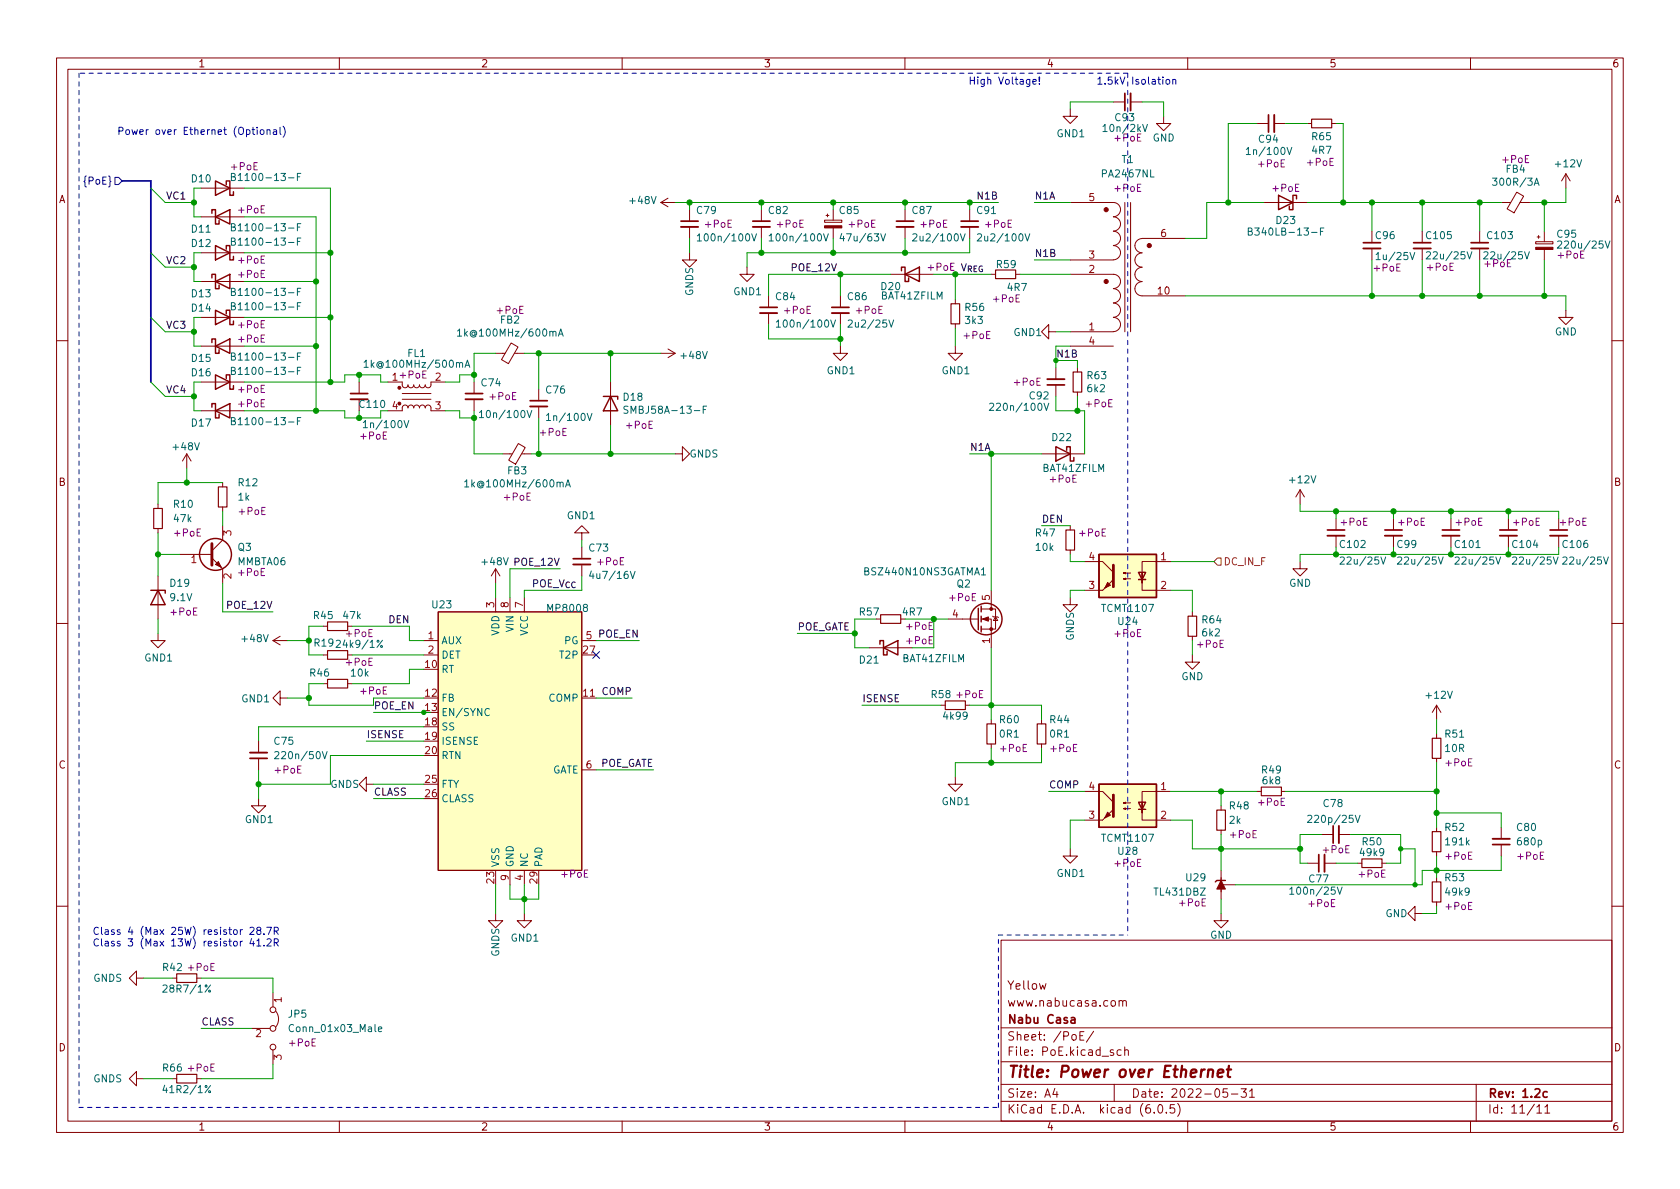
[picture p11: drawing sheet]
<svg xmlns="http://www.w3.org/2000/svg" width="297mm" height="210mm" viewBox="0 0 297 210" stroke-linecap="round" stroke-linejoin="round" font-family="sans-serif">
<g fill="none" stroke="#840000" stroke-width=".18">
<path d="M10 10.2h277v190.1h-277zM12 12.2h273v186.1h-273zM60 10.2v2M110 10.2v2M160 10.2v2M189.2 19.3v1.3h1.3l-1.3 1.2-1.2-1.2h1.2M196.8 18h2.1M199.9 18h2M210 10.2v2M260 10.2v2M35.6 33.3h7.6M35.6 38.3h7.6"/>
<path d="M116.8 35.8h2.6M116.8 35.8l1.3 .8M118.1 35l-1.3 .8M121.9 37.1v2M134.6 37.1v2M145.8 38.9h3v.4h-3zM146 38.1h.6M146.3 37.8v.5M147.3 37.1v1.8M160 37.1v2M171.4 37.1v2M189.2 35.8h7.6a1.26 1.26 0 0 1 1.3 1.3 1.26 1.26 0 0 1-1.3 1.2"/>
<path d="M196.8 38.3a1.26 1.26 0 0 1 1.3 1.3 1.26 1.26 0 0 1-1.3 1.3M198.9 35.8v22.9M199.9 35.8v22.9M205.7 20.6v1.2h1.3l-1.3 1.3-1.2-1.3h1.2M222.2 21.8h2.1M223.5 35.8h7.6M225.3 21.8h2M231.1 21.8h.8M235.5 21.8h.7M265.4 35.8h1.7M268.2 34l1.2 .7-1.7 2.9-1.2-.7zM268.8 35.8h1.7"/>
<path d="M276.9 30.7l-.8 1.3M276.9 30.7v2.6M276.9 30.7l.7 1.3M35.6 56.1h7.6M35.6 44.7h7.6M35.6 49.8h7.6M121.9 44.7v1.3h1.3l-1.3 1.2-1.3-1.2h1.3M121.9 40.1v2.1M132.1 47.2v1.3h1.2l-1.2 1.3-1.3-1.3h1.3M134.6 40.1v2.1M135.9 52.3v2.1M135.9 55.4v2"/>
<path d="M147.3 40.3v1.9M148.6 52.3v2.1M148.6 55.4v2M157.5 48.5h7.6M160 40.1v2.1M168.9 53v.7M168.9 57.3v.7M171.4 40.1v2.1M175.3 48.5h.7M179.6 48.5h.7M185.4 58.7v-1.3l-1.3 1.3 1.3 1.2v-1.2h1.3M189.2 48.5h7.6a1.26 1.26 0 0 1 1.3 1.3 1.26 1.26 0 0 1-1.3 1.2"/>
<path d="M189.2 46h7.6M196.8 56.1a1.26 1.26 0 0 1 1.3 1.3 1.26 1.26 0 0 1-1.3 1.2l-7.6 .1M196.8 51a1.27 1.27 0 0 1 1.3 1.3 1.27 1.27 0 0 1-1.3 1.3 1.26 1.26 0 0 1 1.3 1.2 1.26 1.26 0 0 1-1.3 1.3M196.8 40.9a1.27 1.27 0 0 1 1.3 1.3 1.27 1.27 0 0 1-1.3 1.2 1.26 1.26 0 0 1 1.3 1.3 1.26 1.26 0 0 1-1.3 1.2M201.9 49.8a1.26 1.26 0 0 0-1.2 1.3 1.26 1.26 0 0 0 1.2 1.2h7.6M201.9 44.7a1.27 1.27 0 0 0-1.2 1.3 1.27 1.27 0 0 0 1.2 1.3 1.26 1.26 0 0 0-1.2 1.2 1.26 1.26 0 0 0 1.2 1.3M209.5 42.2h-7.6a1.26 1.26 0 0 0-1.2 1.2 1.26 1.26 0 0 0 1.2 1.3M242.6 40.9v2M242.6 43.9v2.1M251.5 40.9v2M251.5 43.9v2.1M261.6 40.9v2"/>
<path d="M261.6 43.9v2.1M271.5 42.7h3.1v.4h-3.1zM271.8 41.9h.5M272 41.7v.5M273 40.9v1.8M273 44.1v1.9M276.9 54.9v1.2h1.2l-1.2 1.3-1.3-1.3h1.3M10 60.2h2M35.6 67.6h7.6M35.6 72.6h7.6M35.6 61.2h7.6M63.5 67.6v2"/>
<path d="M68.6 67.6h2.5l.1 .7 .4 .3 .4-.2 .1-.3 .2 .3 .3 .2 .4-.1 .2-.4 .1 .3 .3 .2 .4-.1 .2-.4 .1 .3 .2 .2 .5-.1 .2-.4 .2 .4 .4 .1 .4-.4v-.6h2.5M68.6 72.6h2.5l.1-.7 .4-.3 .4 .2 .1 .3 .2-.3 .3-.2 .4 .1 .2 .4 .2-.4 .4-.1 .2 .2 .2 .3 .1-.4 .5-.1 .3 .2 .1 .3 .2-.4 .4-.1 .4 .3v.7h2.5M71.1 69.6h5.1M71.1 70.6h5.1M83.8 67.6v2M83.8 70.6v2M87.6 62.5h1.7M90.4 60.6l1.2 .8-1.7 2.9-1.2-.7zM91 62.5h1.7M91.6 78.4l1.3 .7-1.7 3-1.3-.7zM95.2 68.8v2.1M95.2 71.9v2"/>
<path d="M107.9 67.6v7.6M116.8 62.5h2.6M118.1 61.7l1.3 .8M119.4 62.5l-1.3 .7M148.6 61.2v1.3h1.3l-1.3 1.2-1.3-1.2h1.3M168.9 61.2v1.3h1.3l-1.3 1.2-1.3-1.2h1.3M186.7 65v2.1M186.7 68.1v2M189.2 61.2h7.6M190.5 65v.8M190.5 69.3v.8M285 60.2h2"/>
<path d="M27.9 89.1v.8M27.9 93.5v.7M31.7 98h5.8M33 80.3l-.7 1.2M33 80.3v2.5M33 80.3l.8 1.2M37.5 98.7l1.9 1.9v2.5M39.4 85.3v.8M39.4 89.7v.7M39.4 93v2.5l-1.9 1.9M88.9 80.3h1.7M92.2 80.3h1.8"/>
<path d="M102.9 94.2h1.2l-1.2-1.2-1.3 1.2h1.3v1.3M102.9 96.8v2M102.9 99.8v2M119.4 80.3h1.2v-1.3l1.3 1.3-1.3 1.2v-1.2M184.1 80.3h7.7M189.2 93v.7M189.2 97.3v.7M191.8 99.3h3.1l1.9 1.9M207 99.3h-5.1v3.8v-1.9M229.9 99.3v1.3h1.2l-1.2 1.2-1.3-1.2h1.3M229.9 86.6l-.8 1.3M229.9 86.6v2.5"/>
<path d="M229.9 86.6l.7 1.3M236.2 91.7v2M236.2 94.7v2.1M246.4 91.7v2M246.4 94.7v2.1M256.5 91.7v2M256.5 94.7v2.1M266.7 91.7v2M266.7 94.7v2.1M275.6 91.7v2M275.6 94.7v2.1M10 110.2h2"/>
<path d="M27.9 112v1.3h1.3l-1.3 1.2-1.2-1.2h1.2M27.9 101.8v7.7M48.3 113.3l1.2 .7M48.3 113.3h2.5M49.5 112.5l-1.2 .8M57.1 115.8h.8M57.1 110.7h.8M61.5 115.8h.7M61.5 110.7h.7M74.9 113.3h2.6M74.9 115.8h2.6M77.5 108.2h25.4v45.7h-25.4z"/>
<path d="M87.6 100.6v2.5M87.6 105.7v2.5M87.6 100.6l-.7 1.2M87.6 100.6l.8 1.2M90.2 105.7v2.5M92.7 105.7v2.5M102.9 113.3h2.5M153.7 114.5h7.6M159.3 109.5h.7M167.6 109.5h5.4M173.5 109.5h1.8v5M173.5 107.7h2.5v3.5h-2.5"/>
<path d="M175.3 104.4v3.3M175.5 109l.1 .1h.8l.1 .1M176 109.1l.4 .6h-.8zM189.2 105.7v1.2h1.3l-1.3 1.3-1.2-1.3h1.2M191.8 104.4h3.1M198.6 102.4l.4-.2v.3l-.4-.1h1.3M198.6 101.3l.4-.1v.3l-.4-.2h1.3M201.9 102.5v1.9h5.1M210.8 115.8v1.3h1.3l-1.3 1.3-1.3-1.3h1.3M210.8 108.2v.8M210.8 112.5v.8M285 110.2h2"/>
<path d="M45.7 131.1v2M45.7 134.1v2M49.5 123.4v-1.2l-1.2 1.2 1.2 1.3v-1.3h1.3M57.1 120.9h.8M61.5 120.9h.7M64.8 138.7v-1.3l-1.3 1.3 1.3 1.2v-1.2h1.2M102.9 123.4h2.5M102.9 136.1h2.5M166.4 124.7h.7M168.9 137.4v1.3h1.3l-1.3 1.2-1.3-1.2h1.3M170.7 124.7h.7M175.3 127.2v.8"/>
<path d="M175.3 131.6v.7M184.1 127.2v.8M184.1 131.6v.7M191.8 139.9h3.1l1.9 2M207 139.9h-5.1v3.9v-1.9M222.2 139.9h.8M226.6 139.9h.7M254 124.7v2.5M254 129.8v.8M254 134.1v.8M254 124.7l-.8 1.3M254 124.7l.8 1.3"/>
<path d="M45.7 141.2v1.3h1.3l-1.3 1.3-1.3-1.3h1.3M90.2 153.9v2.6M92.7 153.9v2.6M189.2 150.1v1.3h1.3l-1.3 1.2-1.2-1.2h1.2M191.8 145h3.1M198.6 143l.4-.1v.2l-.4-.1h1.3M198.6 142l.4-.1v.2l-.4-.1h1.3M201.9 143.1v1.9h5.1M215.9 155.2v2.5M215.9 142.5v.8M215.9 146.8v.8M215.9 153.9v5.1"/>
<path d="M215.9 156.5h2.5M231.1 152.6h2.1M233.7 147.6h2M234.2 152.6h2M236.7 147.6h2.1M240 152.6h.8M244.3 152.6h.8M254 146.3v.8M254 150.6v.8M254 155.2v.8M254 159.5v.8M265.4 146.3v2"/>
<path d="M265.4 149.3v2.1M10 160.2h2M24.1 173v-1.3l-1.2 1.3 1.2 1.2v-1.2h1.3M30.5 173h.7M34.8 173h.8M48.3 175.5v2.5M48.8 178.8a2.26 2.26 0 0 1 0 2.8M87.6 161.5v1.3h1.3l-1.3 1.3-1.2-1.3h1.2M92.7 161.5v1.3h1.3l-1.3 1.3-1.3-1.3h1.3M177 166.3h108v32h-108zM183.8 173.9l.3 1 .3-.7 .2 .7 .3-1M197.9 177.1l.2-.2 .3 .1 .1 .9"/>
<path d="M197.9 176.9v1M198.5 177.1l.2-.2 .4 .1v.9M215.9 161.5v1.3h1.3l-1.3 1.3-1.3-1.3h1.3M250.2 161.5v-1.2l-1.3 1.2 1.3 1.3v-1.3h1.3M285 160.2h2M24.1 190.7v-1.2l-1.2 1.2 1.2 1.3v-1.3h1.3M30.5 190.7h.7M34.8 190.7h.8M44.4 181.9h3.4M48.3 185.7v2.5M60 198.3v2M110 198.3v2"/>
<path d="M160 198.3v2M177 194.8h108M177 191.8h108M177 187.8h108M177 181.8h108M186.5 192.5l-.4 1h1M186.9 193v1M190.9 183.1h.5M191.6 182.4h-.7v1.5h.7M193.4 182.4l-1.3 1.9M197 191.8v3M198.2 185.7l-.4-.1-.3 .3v.4l.1 .3h.6"/>
<path d="M198.9 185.8l.2-.2 .3 .1 .1 .9M198.9 185.1v1.5M204.1 196.7v.1M204.9 195.4l.2-.1a.81 .81 0 0 1 .6 .7 .81 .81 0 0 1-.3 .8h-.2a.81 .81 0 0 1-.6-.6 .81 .81 0 0 1 .3-.8zM206.2 196.7v.1M207.6 195.3h-.7v.7l.2-.1 .5 .1 .1 .2-.1 .5-.2 .1-.5-.1M208.2 195.1a1.72 1.72 0 0 1 0 2.3M210 198.3v2M217 192.5h-.7l-.1 .7 .2-.1 .5 .1 .2 .2-.1 .5-.2 .1-.6-.1M217.7 193.5h1.2M219.4 192.5h1l-.5 .6 .4 .1v.7l-.2 .1h-.5l-.2-.1M220.9 193l.5-.5v1.5"/>
<path d="M220.9 194h.9M260 198.3v2M261 191.8v6.5M271.7 195.8l.5-.5v1.5M271.7 196.8h.9M273.1 195.8l.5-.5v1.5M273.1 196.8h.9"/>
<circle cx="48.3" cy="178.6" r=".51"/>
<circle cx="48.3" cy="185.2" r=".51"/>
<circle cx="48.3" cy="181.9" r=".51"/>
</g>
<g fill="none" stroke="#840000" stroke-width=".3">
<path d="M198.9 16.5v3.1M120.4 39.1h3M133.1 39.1h3M158.5 39.1h3M169.9 39.1h3.1M224.3 20.3v3.1M134.4 54.4h3M147.1 54.4h3M241 42.9h3.1M249.9 42.9h3.1M260.1 42.9h3M62 69.6h3"/>
<path d="M82.3 69.6h3M93.7 70.9h3.1M185.2 68.1h3M101.3 98.8h3.1M234.7 93.7h3M244.9 93.7h3M255 93.7h3.1M265.2 93.7h3M274.1 93.7h3M44.2 134.1h3M233.2 151.1v3.1M235.7 146v3.1"/>
<path d="M263.9 149.3h3.1M189.4 180h.6l.1 .9M190.1 180.3l-.5 .1a.29 .29 0 0 0-.3 .2 .29 .29 0 0 0 .3 .3h.5M273.6 193.1l-.5-.1-.3 .3v.4l.2 .3h.6"/>
</g>
<path d="M213.7 189.3a.49 .49 0 0 1 .8 .1l-.1 1.1M215.3 189.8l1-.2-.1-.4-.1-.1-.6 .1-.2 1 .2 .3 .6-.1M216.9 189.1h.8M217.3 188.5l-.2 1.7v.2l.4 .1" fill="none" stroke="#840000" stroke-width=".4"/>
<g fill="none" stroke="#840000" stroke-width=".2">
<path d="M231.9 21.1h3.6v1.5h-3.6zM168.1 53.7h1.6v3.6h-1.6zM176 47.7h3.6v1.6h-3.6zM189.7 65.8h1.6v3.5h-1.6zM27.2 89.9h1.5v3.6h-1.5zM38.6 86.1h1.5v3.6h-1.5zM188.5 93.7h1.5v3.6h-1.5zM57.9 115.1h3.6v1.5h-3.6zM57.9 110h3.6v1.5h-3.6zM155.7 108.7h3.6v1.5h-3.6zM210.1 109h1.5v3.5h-1.5zM57.9 120.1h3.6v1.6h-3.6z"/>
<path d="M167.1 123.9h3.6v1.6h-3.6zM174.5 128h1.5v3.6h-1.5zM183.4 128h1.5v3.6h-1.5zM223 139.2h3.6v1.5h-3.6zM253.2 130.6h1.6v3.5h-1.6zM215.1 143.3h1.6v3.5h-1.6zM240.8 151.9h3.5v1.5h-3.5zM253.2 147.1h1.6v3.5h-1.6zM253.2 156h1.6v3.5h-1.6zM31.2 172.2h3.6v1.5h-3.6zM31.2 190h3.6v1.5h-3.6z"/>
</g>
<g fill="none" stroke="#006464" stroke-width=".18">
<path d="M40.9 31.3l.6-.1 .1-.2-.1-.2-.6-.1v1.2h.5l.2-.1v-.3l-.3-.2M52.6 31.3h.4M53.2 30.7h-.6v1.2M53.2 39.6h-.6v1.2M195 22.4l.4-.4v1.3M195 23.3h.7M202 22l.5 1.3 .4-1.3M220.4 26.4l.3-.3v1.2M220.4 27.3h.7M227.6 26.1l.4 1.2 .4-1.2M263.9 31.5h.8l-.4 .5 .3 .1v.5l-.2 .2-.5-.2M271.3 32.8l.4-1.3 .4 1.3"/>
<path d="M271.4 32.4h.6M40.9 54.1h.6l.1-.2-.1-.3-.6-.1v1.3h.5l.2-.1v-.3l-.3-.3M40.9 42.7l.6-.1 .1-.1-.1-.3-.6-.1v1.3h.5l.2-.2v-.3l-.3-.2M40.9 40.2l.6-.1 .1-.2-.1-.2-.6-.1v1.2h.5l.2-.1v-.3l-.3-.2M40.9 51.6l.6-.1 .1-.2-.1-.2-.6-.1v1.3h.5l.2-.2v-.3l-.3-.2M52.6 54.1h.4M52.6 42.7h.4M52.6 40.2h.4M52.6 51.6h.4M53.2 53.5h-.6v1.3M53.2 42.1h-.6v1.3M53.2 51h-.6v1.3"/>
<path d="M80.9 58.5l.3-.3v1.2M80.9 59.4h.7M98.7 59.4l.5-1.2 .4 1.2M98.8 59.1h.7M123.3 41.7l.4-.4v1.3M123.3 42.6h.7M132.9 41.3l.4 1.3 .5-1.3M136 41.7l.4-.4v1.3M136 42.6h.7M137.3 56.9l.3-.3v1.3M137.3 57.9h.7M145.6 41.3l.4 1.3 .5-1.3"/>
<path d="M146.9 56.6l.4 1.3 .4-1.3M148.8 41.3l-.3 .9h.8M150 56.7l.4-.1 .3 .3-.8 1h.8M155.7 41.3l.5 1.3 .4-1.3M157.2 56.6l.4 1.3 .4-1.3M161.4 41.5l.5-.2 .2 .4-.8 .9h.8M169.8 41.3l.4 1.3 .4-1.3M172.8 41.5l.5-.2 .3 .4-.8 .9h.8M181.2 41.3l.5 1.3 .4-1.3M220.7 40.9h.6l.1-.2-.1-.3-.6-.1v1.3h.5l.2-.1v-.3l-.3-.3M233.5 40.9h.4M234.1 40.3h-.6v1.3"/>
<path d="M243.3 45l.4-.4v1.3M243.3 45.9h.7M249.3 44.6l.4 1.3 .4-1.3M252.2 44.6l.5-.1 .2 .4-.8 .9h.8M259.4 44.5l.4 1.3 .4-1.3M262.4 44.6l.4-.1 .3 .4-.8 .9h.8M269.6 44.5l.4 1.3 .4-1.3M275.4 42.7l.5-.1 .2 .4-.8 .9h.8M283.8 42.6l.4 1.3 .5-1.3M40.9 65.6l.6-.1 .1-.2-.1-.2-.6-.1v1.2h.5l.2-.1v-.3l-.3-.2M40.9 74.4h.6l.1-.2-.1-.2-.6-.2v1.3h.5l.2-.1v-.3l-.3-.3M40.9 63h.6l.1-.2-.1-.3-.6-.1v1.3h.5l.2-.1v-.3l-.3-.3"/>
<path d="M52.6 65.6h.4M52.6 74.4h.4M52.6 63h.4M53.2 65h-.6v1.2M53.2 73.8h-.6v1.3M53.2 62.4h-.6v1.3M64.2 74.7l.4-.3v1.2M64.2 75.6h.8M64.4 64.1l.3-.4v1.3M64.4 65h.7M71.4 74.4l.5 1.2 .4-1.2M82.2 65l.4-1.3 .5 1.3"/>
<path d="M82.3 64.6h.6M84.8 72.9l.3-.3v1.2M84.8 73.8h.7M93.2 72.6l.4 1.2 .4-1.2M96.6 73.5l.4-.4v1.3M96.6 74.4h.8M103.8 73.1l.4 1.3 .5-1.3M111 71.9l-.5-.1-.2 .3 .1 .3 .6 .2v.4l-.2 .1-.5-.1M124.3 72.4h.5M124.9 71.8h-.6v1.3M175 71.4l.5-.1 .2 .4-.8 .9h.8M184.6 71.3l.4 1.3 .4-1.3"/>
<path d="M82.2 85.2l.3-.4v1.3M82.2 86.1h.7M100 86.1l.4-1.3 .4 1.3M100.1 85.7h.6M237 98.6l.4-.1 .3 .4-.8 .9h.8M244.2 98.5l.4 1.3 .4-1.3M247.1 98.6l.5-.1 .2 .4-.7 .9h.7M254.3 98.5l.4 1.3 .5-1.3M257.3 98.6l.5-.1 .2 .4-.8 .9h.8M264.5 98.5l.4 1.3 .4-1.3M267.4 98.6l.5-.1 .3 .4-.8 .9h.8M274.6 98.5l.5 1.3 .4-1.3"/>
<path d="M276.3 98.6l.5-.1 .3 .4-.8 .9h.8M283.5 98.5l.4 1.3 .5-1.3M59.5 113.3l.4-.1 .3 .4-.8 .9h.8M67.6 113.2l-.9 1.3M104.5 101l-.3 .9h.8M111.4 101l.5 1.3 .4-1.3M173.5 100.8l.4-.4v1.3M173.5 101.7h.8M48.6 133l.5-.1 .2 .4-.8 .9h.8M57 132.9l.4 1.3 .4-1.3M86.5 125.4a.6 .6 0 0 0-.8 .4 .6 .6 0 0 0 .6 .8l.2-.2M228 157.2l.4-.3v1.2"/>
<path d="M228 158.1h.8M231.2 144.3l.5-.1 .2 .3-.7 .9h.7M236.4 156.9l.5 1.2 .4-1.2M239.6 144.2l.4 1.2 .5-1.2M28.8 174.3l.5-.1 .2 .3-.7 .9h.7M37.2 174.2l-.9 1.2M37.2 192l-.9 1.2M66.9 182l.6-.1-.1-.3h-.3l-.2 .2 .1 .6h.4"/>
<circle cx="67.4" cy="114.3" r=".18"/>
<circle cx="37" cy="175.3" r=".18"/>
<circle cx="37" cy="193" r=".18"/>
</g>
<g fill="none" stroke="#840000" stroke-width=".25">
<path d="M37.5 37.7v-.6h.6v2.5h.6v-.6M38.1 32l2.5 1.3-2.5 1.2zM38.1 38.3l2.5-1.2v2.5zM40 32.6v-.6h.6v2.5h.7v-.6M226.1 34.5l2.5 1.3-2.5 1.3zM229.2 35.2v-.7h-.6v2.6h-.6v-.7M37.5 49.1v-.6h.6v2.5h.6v-.6M38.1 54.9l2.5 1.2-2.5 1.3zM38.1 43.4l2.5 1.3-2.5 1.3zM38.1 49.8l2.5-1.3v2.5zM40 55.5v-.6h.6v2.5h.7v-.6M40 44.1v-.7h.6v2.6h.7v-.7"/>
<path d="M159.4 47.9v-.7h.6v2.6h.7v-.7M160 48.5l2.6-1.3v2.6zM37.5 72v-.6h.6v2.5h.6v-.6M37.5 60.6v-.7h.6v2.6h.6v-.7M38.1 66.3l2.5 1.3-2.5 1.2zM38.1 72.6l2.5-1.2v2.5zM38.1 61.2l2.5-1.3v2.6zM40 66.9v-.6h.6v2.5h.7v-.6M106.7 70.1h2.5v.5M107.9 70.1l1.3 2.5h-2.5zM186.7 79l2.5 1.3-2.5 1.2zM188.6 79.6v-.6h.6v2.5h.7v-.6"/>
<path d="M194.3 98h10.2v7.7h-10.2zM26.7 104.4h2.5v.5M27.9 104.4l1.3 2.5h-2.5zM155.6 113.9v-.6h.6v2.5h.6v-.6M156.2 114.5l2.5-1.2v2.5zM173 107.6v3.8M173.5 107.2v1M173.5 109v1M173.5 110.7v1.1M201.3 101.2h1.3l-.7 1.3zM201.3 102.5h1.3M194.3 138.7h10.2v7.6h-10.2z"/>
<path d="M201.3 141.9h1.3l-.7 1.2zM201.3 143.1h1.3M216.7 155.7h-1.6l-.2 .3"/>
<circle cx="38.1" cy="98" r="2.82"/>
<circle cx="174.4" cy="109.5" r="2.79"/>
</g>
<g fill="none" stroke="#840000" stroke-width=".33">
<path d="M199.9 16.5v3.1M225.3 20.3v3.1M120.4 40.1h3M133.1 40.1h3M134.4 55.4h3M147.1 55.4h3M158.5 40.1h3M169.9 40.1h3.1M241 43.9h3.1M249.9 43.9h3.1M260.1 43.9h3M62 70.6h3"/>
<path d="M82.3 70.6h3M93.7 71.9h3.1M185.2 67.1h3M101.3 99.8h3.1M234.7 94.7h3M244.9 94.7h3M255 94.7h3.1M265.2 94.7h3M274.1 94.7h3M44.2 133.1h3M234.2 151.1v3.1M236.7 146v3.1"/>
<path d="M263.9 148.3h3.1"/>
</g>
<g fill="#ffffc2" stroke="#ffffc2" stroke-width=".18">
<path d="M77.5 108.2h25.4v45.7h-25.4z"/>
<path d="M194.3 138.7h10.2v7.6h-10.2z"/>
<path d="M194.3 98h10.2v7.7h-10.2z"/>
</g>
<g fill="#840000" stroke="#840000" stroke-width=".18">
<path d="M271.5 43.7h3.1v.4h-3.1z"/>
<path d="M194.9 145l1.9-1.9z"/>
<path d="M195.8 143.6l.5 .5-1 .5z"/>
<path d="M173.7 109.5l1.1-.4v.7z"/>
<path d="M194.9 104.4l1.9-1.9z"/>
<path d="M195.8 103l.5 .5-1 .5z"/>
<path d="M215.9 155.7l.8 1.5h-1.6z"/>
<path d="M145.8 39.9h3v.4h-3z"/>
<path d="M38.1 99.8l.5-.5 .5 1z"/>
<circle cx="175.3" cy="111.2" r=".25"/>
<circle cx="175.3" cy="107.7" r=".25"/>
<circle cx="70.6" cy="68.6" r=".25"/>
<circle cx="195.6" cy="49.8" r=".37"/>
<circle cx="195.6" cy="37.1" r=".37"/>
<circle cx="203.2" cy="43.4" r=".37"/>
</g>
<path d="M37.5 96.1v3.8M196.8 99.9v3.9M196.8 140.6v3.8" fill="none" stroke="#840000" stroke-width=".51"/>
<path d="M215.3 98.7h.6v1.2h-.6l-.7-.6z" fill="none" stroke="#725600" stroke-width=".18"/>
<path d="M20.3 31.4h.7l.6 .6-.6 .6h-.7zM104.8 115.2l1.2 1.2M106 115.2l-1.2 1.2" fill="none" stroke="#000084" stroke-width=".18"/>
<g fill="none" stroke="#0000c2" stroke-width=".18">
<path d="M171.6 13.6v1.3M171.6 14.2h.7M183.8 14.8v.1M183.8 13.6v.8M194.1 14l.4-.4v1.3M194.1 14.9h.7M195.4 14.8v.1M21 23.2l.6-.1 .2-.2-.1-.3-.7-.1v1.3M22.4 23l.3-.1 .2 .3v.3l-.2 .3-.3-.1-.2-.2zM23.3 22.9l.3 .9 .2-.6 .3 .6 .2-.9M49.5 22.5v1.1l.2 .2M50.1 22.3a1.46 1.46 0 0 1 0 2"/>
<path d="M17.4 164.1a.6 .6 0 0 0-.8 .4 .6 .6 0 0 0 .6 .7l.2-.1M17.4 166.1a.6 .6 0 0 0-.8 .5 .6 .6 0 0 0 .6 .7l.2-.1M17.9 164v1.1l.2 .1M17.9 166v1.1l.2 .2M18.6 164.5h.5l.1 .7M18.6 166.5h.5l.1 .8M19.2 164.7l-.5 .1-.1 .1 .1 .3h.5M19.2 166.7l-.5 .1-.1 .2 .1 .3 .5-.1M20.2 164.5l-.3-.1-.2 .2 .1 .2 .4 .1v.3h-.5M20.2 166.5l-.3-.1-.2 .2 .1 .2 .4 .1v.3h-.5M21.2 164.5l-.3-.1-.2 .2 .1 .2 .4 .1v.3h-.5M21.2 166.5l-.3-.1-.2 .2 .1 .2 .4 .1v.3h-.5"/>
<path d="M48.5 164.6h.6l.1-.2v-.3l-.7-.1v1.2M48.5 166.7l.6-.1 .1-.2v-.3l-.7-.1v1.3M48.8 164.6l.4 .6M48.8 166.7l.4 .6"/>
</g>
<path d="M14 12.9v182.9M199.4 12.9h-185.4M199.4 12.9v152.4M176.5 165.3h22.9M14 195.8h162.5M176.5 195.8v-30.5" fill="none" stroke="#0000c2" stroke-width=".18" stroke-dasharray=".8 .8"/>
<path d="M21.6 32h5.1v35.6" fill="none" stroke="#000084" stroke-width=".3"/>
<g fill="none" stroke="#009600" stroke-width=".18">
<path d="M196.8 18h-7.6v1.3M201.9 18h3.8v2.6M26.7 33.3l2.5 2.5h5.1M35.6 33.3h-1.3v5h1.3M43.2 33.3h15.2v34.3M43.2 38.3h12.7v34.3M119.4 35.8h57.1M121.9 35.8v1.3M134.6 35.8v1.3M147.3 35.8v1.3M160 35.8v1.3M171.4 35.8v1.3"/>
<path d="M182.9 35.8h6.3M222.2 21.8h-5v14M223.5 35.8h-10.1v6.4h-3.9M227.3 21.8h3.8M231.1 35.8h34.3M236.2 21.8h1.3v14M242.6 35.8v5.1M251.5 35.8v5.1M261.6 35.8v5.1M273 35.8v5.1M276.9 33.3v2.5h-6.4M26.7 56.1l2.5 2.6h5.1"/>
<path d="M26.7 44.7l2.5 2.5h5.1M35.6 44.7h-1.3v5.1h1.3M35.6 56.1h-1.3v5.1h1.3M43.2 44.7h15.2M43.2 56.1h15.2M43.2 49.8h12.7M121.9 42.2v2.5M134.6 42.2v2.5M135.9 57.4v2.5h12.7M147.3 42.2v2.5M148.6 48.5v3.8M148.6 57.4v3.8"/>
<path d="M157.5 48.5h-21.6v3.8M160 42.2v2.5M165.1 48.5h10.2M168.9 48.5v4.5M168.9 58v3.2M171.4 42.2v2.5h-39.3v2.5M180.3 48.5h8.9M182.9 46h6.3M186.7 58.7h2.5M209.5 52.3h67.4v2.6M242.6 46v6.3M251.5 46v6.3"/>
<path d="M261.6 46v6.3M273 46v6.3M26.7 67.6l2.5 2.5h5.1M35.6 67.6h-1.3v5h1.3M43.2 72.6h17.8v1.3h6.3v-1.3h1.3M43.2 67.6h17.8v-1.3h6.3v1.3h1.3M43.2 61.2h12.7M63.5 66.3v1.3M63.5 72.6v1.3M78.7 72.6h2.6v1.3h2.5M83.8 72.6v7.7h5.1M83.8 66.3h-2.5v1.3h-2.6"/>
<path d="M87.6 62.5h-3.8v5.1M92.7 62.5h24.1M95.2 62.5v6.3M95.2 73.9v6.4M107.9 62.5v5.1M107.9 75.2v5.1M186.7 70.1v2.5h5.1v7.7M186.7 63.7h3.8v1.3M189.2 61.2h-2.5v3.8M190.5 70.1v2.5M27.9 94.2v7.6M27.9 98h3.8"/>
<path d="M33 82.8v2.5M39.4 90.4v2.6M39.4 85.3h-11.5v3.8M94 80.3h25.4M102.9 95.5v1.3M171.4 80.3h12.7M175.3 80.3v24.1M184.1 93h5.1M189.2 98v1.3h2.6M207 99.3h7.6M229.9 89.1v1.3h45.7v1.3M236.2 90.4v1.3"/>
<path d="M236.2 96.8v1.2M246.4 90.4v1.3M246.4 96.8v1.2M256.5 90.4v1.3M256.5 96.8v1.2M266.7 90.4v1.3M266.7 96.8v1.2M275.6 96.8v1.2h-45.7v1.3M27.9 109.5v2.5M39.4 103.1v5.1h8.9M50.8 113.3h3.8M57.1 110.7h-2.5v5.1h2.5"/>
<path d="M62.2 110.7h10.2v2.6h2.5M62.2 115.8h12.7M74.9 118.4h-2.5v2.5h-10.2M87.6 103.1v2.6M99.1 100.6h-8.9v5.1M102.9 101.8v2.6h-10.2v1.3M105.4 113.3h7.6M141 112h10.1M154.9 109.5h-3.8v5h2.6M160 109.5h7.6M165.1 109.5v5h-3.8M175.3 114.5v12.7"/>
<path d="M191.8 104.4h-2.6v1.3M207 104.4h3.8v3.8M210.8 113.3v2.5M45.7 136.1v5.1M50.8 123.4h3.8M57.1 120.9h-2.5v3.8h11.4v-1.3h8.9M64.8 131.1h10.1M66 126h8.9M66 138.7h8.9M74.9 133.6h-16.5v5.1h-12.7M74.9 128.5h-29.2v2.6M105.4 136.1h10.2"/>
<path d="M105.4 123.4h6.4M152.4 124.7h14M171.4 124.7h12.7v2.5M175.3 132.3v2.6M184.1 132.3v2.6h-15.2v2.5M185.4 139.9h6.4M207 139.9h15.2M215.9 139.9v2.6M227.3 139.9h26.7M254 127.2v2.6M254 134.9v11.4M66 141.2h8.9"/>
<path d="M87.6 156.5v5M90.2 156.5v2.5h5v-2.5M92.7 156.5v5M191.8 145h-2.6v5.1M207 145h3.8v5.1h19.1M215.9 147.6v6.3M215.9 159v2.5M233.7 147.6h-3.8v5h1.2M236.2 152.6h3.8M238.8 147.6h8.8v5h-2.5M247.6 150.1h2.6v6.4M254 143.8h11.4v2.5"/>
<path d="M254 151.4v3.8M265.4 151.4v2.5h-13.9v2.6h-33.1M25.4 173h5.1M35.6 173h12.7v2.5M254 160.3v1.2h-2.5M25.4 190.7h5.1M35.6 181.9h8.8M48.3 188.2v2.5h-12.7"/>
</g>
<g fill="#009600" stroke="#009600" stroke-width=".18">
<circle cx="175.3" cy="80.3" r=".46"/>
<circle cx="190.5" cy="72.6" r=".46"/>
<circle cx="168.9" cy="48.5" r=".46"/>
<circle cx="186.7" cy="63.7" r=".38"/>
<circle cx="171.4" cy="35.8" r=".46"/>
<circle cx="242.6" cy="52.3" r=".46"/>
<circle cx="242.6" cy="35.8" r=".46"/>
<circle cx="217.2" cy="35.8" r=".46"/>
<circle cx="237.5" cy="35.8" r=".46"/>
<circle cx="236.2" cy="98" r=".46"/>
<circle cx="261.6" cy="35.8" r=".46"/>
<circle cx="251.5" cy="52.3" r=".46"/>
<circle cx="261.6" cy="52.3" r=".46"/>
<circle cx="273" cy="52.3" r=".46"/>
<circle cx="251.5" cy="35.8" r=".46"/>
<circle cx="273" cy="35.8" r=".46"/>
<circle cx="95.2" cy="80.3" r=".46"/>
<circle cx="54.6" cy="113.3" r=".46"/>
<circle cx="54.6" cy="123.4" r=".46"/>
<circle cx="83.8" cy="73.9" r=".46"/>
<circle cx="63.5" cy="73.9" r=".46"/>
<circle cx="34.3" cy="35.8" r=".46"/>
<circle cx="34.3" cy="47.2" r=".46"/>
<circle cx="33" cy="85.3" r=".46"/>
<circle cx="27.9" cy="98" r=".46"/>
<circle cx="45.7" cy="138.7" r=".46"/>
<circle cx="74.9" cy="126" r=".38"/>
<circle cx="92.7" cy="159" r=".46"/>
<circle cx="246.4" cy="98" r=".46"/>
<circle cx="246.4" cy="90.4" r=".46"/>
<circle cx="236.2" cy="90.4" r=".46"/>
<circle cx="254" cy="143.8" r=".46"/>
<circle cx="247.7" cy="150.1" r=".38"/>
<circle cx="254" cy="139.9" r=".46"/>
<circle cx="229.9" cy="150.1" r=".46"/>
<circle cx="266.7" cy="98" r=".46"/>
<circle cx="256.5" cy="98" r=".46"/>
<circle cx="256.5" cy="90.4" r=".46"/>
<circle cx="266.7" cy="90.4" r=".46"/>
<circle cx="165.1" cy="109.5" r=".46"/>
<circle cx="175.3" cy="124.7" r=".46"/>
<circle cx="175.3" cy="134.9" r=".46"/>
<circle cx="250.2" cy="156.5" r=".38"/>
<circle cx="254" cy="153.9" r=".46"/>
<circle cx="215.9" cy="150.1" r=".46"/>
<circle cx="215.9" cy="139.9" r=".46"/>
<circle cx="134.6" cy="44.7" r=".46"/>
<circle cx="147.3" cy="35.8" r=".46"/>
<circle cx="160" cy="44.7" r=".46"/>
<circle cx="160" cy="35.8" r=".46"/>
<circle cx="134.6" cy="35.8" r=".46"/>
<circle cx="121.9" cy="35.8" r=".46"/>
<circle cx="148.6" cy="48.5" r=".46"/>
<circle cx="147.3" cy="44.7" r=".46"/>
<circle cx="55.9" cy="49.8" r=".46"/>
<circle cx="58.4" cy="44.7" r=".46"/>
<circle cx="83.8" cy="66.3" r=".46"/>
<circle cx="55.9" cy="61.2" r=".46"/>
<circle cx="58.4" cy="56.1" r=".46"/>
<circle cx="58.4" cy="67.6" r=".46"/>
<circle cx="34.3" cy="70.1" r=".46"/>
<circle cx="34.3" cy="58.7" r=".46"/>
<circle cx="63.5" cy="66.3" r=".46"/>
<circle cx="55.9" cy="72.6" r=".46"/>
<circle cx="107.9" cy="80.3" r=".46"/>
<circle cx="151.1" cy="112" r=".46"/>
<circle cx="95.2" cy="62.5" r=".46"/>
<circle cx="148.6" cy="59.9" r=".46"/>
<circle cx="107.9" cy="62.5" r=".46"/>
</g>
<text font-size="2.8" fill="#840000" x="178" y="190.6">Title: Power over Ethernet</text>
<g font-size="2.1" fill="#840000">
<text x="178" y="178">www.nabucasa.com</text>
<text x="178" y="175">Yellow</text>
<text x="178" y="184">Sheet: /PoE/</text>
<text x="178" y="181">Nabu Casa</text>
<text x="178" y="186.7">File: PoE.kicad_sch</text>
<text x="178" y="196.9">KiCad E.D.A. kicad (6.0.5)</text>
<text x="178" y="194.1">Size: A4</text>
<text x="200" y="194.1">Date: 2022-05-31</text>
<text x="263" y="194.1">Rev: 1.2c</text>
<text x="263" y="196.9">Id: 11/11</text>
</g>
<g font-size="1.8" fill="#840000">
<text x="35" y="11.9">1</text>
<text x="85" y="11.9">2</text>
<text x="135" y="11.9">3</text>
<text x="185" y="11.9">4</text>
<text x="235" y="11.9">5</text>
<text x="285" y="11.9">6</text>
<text x="10.3" y="35.9">A</text>
<text x="285.3" y="35.9">A</text>
<text x="10.3" y="85.9">B</text>
<text x="285.3" y="85.9">B</text>
<text x="10.3" y="135.9">C</text>
<text x="285.3" y="135.9">C</text>
<text x="10.3" y="185.9">D</text>
<text x="285.3" y="185.9">D</text>
<text x="35" y="199.9">1</text>
<text x="85" y="199.9">2</text>
<text x="135" y="199.9">3</text>
<text x="185" y="199.9">4</text>
<text x="235" y="199.9">5</text>
<text x="285" y="199.9">6</text>
</g>
<g font-size="1.8" fill="#0000c2">
<text x="172.8" y="14.9">High Voltage!</text>
<text x="195.9" y="14.9">1.5kV Isolation</text>
<text x="24.8" y="23.8">Power over Ethernet (Optional)</text>
<text x="21.9" y="165.3">Class 4 (Max 25W) resistor 28.7R</text>
<text x="21.9" y="167.3">Class 3 (Max 13W) resistor 41.2R</text>
</g>
<g font-size="1.8" fill="#006464">
<text x="195.5" y="23.3">10n/2kV</text>
<text x="197.2" y="21.4">C93</text>
<text x="186.9" y="24.3">GND1</text>
<text x="198.4" y="28.8">T1</text>
<text x="203.8" y="25">GND</text>
<text x="221" y="27.4">1n/100V</text>
<text x="222.6" y="25.2">C94</text>
<text x="232" y="24.8">R65</text>
<text x="232" y="27.2">4R7</text>
<text x="275.1" y="29.6">+12V</text>
<text x="33.9" y="32.2">D10</text>
<text x="42.3" y="32">B1100-13-F</text>
<text x="195" y="31.4">PA2467NL</text>
<text x="264.5" y="32.8">300R/3A</text>
<text x="266.3" y="30.5">FB4</text>
<text x="33.9" y="41.1">D11</text>
<text x="42.3" y="40.9">B1100-13-F</text>
<text x="111.5" y="36.1">+48V</text>
<text x="123.3" y="37.8">C79</text>
<text x="136" y="37.8">C82</text>
<text x="148.5" y="37.8">C85</text>
<text x="161.4" y="37.8">C87</text>
<text x="172.8" y="37.8">C91</text>
<text x="221.9" y="41.6">B340LB-13-F</text>
<text x="225.7" y="39.6">D23</text>
<text x="33.9" y="43.7">D12</text>
<text x="42.3" y="43.4">B1100-13-F</text>
<text x="124.1" y="42.7">100n/100V</text>
<text x="136.8" y="42.7">100n/100V</text>
<text x="149.1" y="42.7">47u/63V</text>
<text x="162.1" y="42.7">2u2/100V</text>
<text x="173.6" y="42.7">2u2/100V</text>
<text x="176.3" y="47.4">R59</text>
<text x="243.3" y="42.3">C96</text>
<text x="243.8" y="46">1u/25V</text>
<text x="252.3" y="42.3">C105</text>
<text x="252.8" y="45.8">22u/25V</text>
<text x="263" y="45.8">22u/25V</text>
<text x="263.1" y="42.3">C103</text>
<text x="275.4" y="42">C95</text>
<text x="276.1" y="43.9">220u/25V</text>
<text x="33.9" y="52.6">D13</text>
<text x="42.3" y="52.3">B1100-13-F</text>
<text x="122.6" y="52.3" transform="rotate(-90 122.6 52.3)">GNDS</text>
<text x="129.7" y="52.2">GND1</text>
<text x="137.2" y="53.1">C84</text>
<text x="149.9" y="53.1">C86</text>
<text x="155.9" y="51.3">D20</text>
<text x="155.9" y="52.9">BAT41ZFILM</text>
<text x="178.2" y="51.5">4R7</text>
<text x="33.9" y="55.1">D14</text>
<text x="42.3" y="54.9">B1100-13-F</text>
<text x="81.9" y="59.5">1k@100MHz/600mA</text>
<text x="88.5" y="57.2">FB2</text>
<text x="138.1" y="57.9">100n/100V</text>
<text x="150.6" y="57.9">2u2/25V</text>
<text x="170.7" y="55">R56</text>
<text x="170.7" y="57.3">3k3</text>
<text x="179.3" y="59.4">GND1</text>
<text x="274.9" y="59.3">GND</text>
<text x="33.9" y="64">D15</text>
<text x="42.3" y="63.7">B1100-13-F</text>
<text x="65.4" y="65">1k@100MHz/500mA</text>
<text x="72.1" y="63.1">FL1</text>
<text x="120.5" y="63.5">+48V</text>
<text x="33.9" y="66.5">D16</text>
<text x="42.3" y="66.3">B1100-13-F</text>
<text x="85.2" y="68.3">C74</text>
<text x="96.6" y="69.6">C76</text>
<text x="110.3" y="70.9">D18</text>
<text x="146.2" y="66.2">GND1</text>
<text x="166.6" y="66.2">GND1</text>
<text x="182.1" y="70.6">C92</text>
<text x="192.3" y="67">R63</text>
<text x="192.3" y="69.3">6k2</text>
<text x="33.9" y="75.4">D17</text>
<text x="42.3" y="75.2">B1100-13-F</text>
<text x="63.7" y="72.1">C110</text>
<text x="64.9" y="75.7">1n/100V</text>
<text x="85.5" y="73.9">10n/100V</text>
<text x="97.2" y="74.4">1n/100V</text>
<text x="111.4" y="73.2">SMBJ58A-13-F</text>
<text x="175.8" y="72.6">220n/100V</text>
<text x="186.1" y="78">D22</text>
<text x="30.7" y="79.6">+48V</text>
<text x="89.8" y="83.9">FB3</text>
<text x="121.9" y="80.9">GNDS</text>
<text x="184.5" y="83.4">BAT41ZFILM</text>
<text x="30.8" y="89.8">R10</text>
<text x="42.1" y="88.5">1k</text>
<text x="42.2" y="86">R12</text>
<text x="83.2" y="86.2">1k@100MHz/600mA</text>
<text x="228.1" y="85.5">+12V</text>
<text x="30.8" y="92.3">47k</text>
<text x="100.3" y="91.8">GND1</text>
<text x="183.2" y="94.9">R47</text>
<text x="42" y="99.9">MMBTA06</text>
<text x="42.1" y="97.4">Q3</text>
<text x="85.4" y="99.9">+48V</text>
<text x="104.2" y="97.5">C73</text>
<text x="153.2" y="101.7">BSZ440N10NS3GATMA1</text>
<text x="183.2" y="97.4">10k</text>
<text x="237.1" y="96.9">C102</text>
<text x="237.6" y="99.8">22u/25V</text>
<text x="247.1" y="96.9">C99</text>
<text x="247.7" y="99.8">22u/25V</text>
<text x="257.4" y="96.9">C101</text>
<text x="257.9" y="99.8">22u/25V</text>
<text x="267.5" y="96.9">C104</text>
<text x="268.1" y="99.8">22u/25V</text>
<text x="276.4" y="96.9">C106</text>
<text x="276.9" y="99.8">22u/25V</text>
<text x="30.1" y="103.8">D19</text>
<text x="30.2" y="106.3">9.1V</text>
<text x="76.5" y="107.6">U23</text>
<text x="104.9" y="102.4">4u7/16V</text>
<text x="169.2" y="103.9">Q2</text>
<text x="227.9" y="103.8">GND</text>
<text x="42.9" y="113.5">+48V</text>
<text x="55.5" y="109.5">R45</text>
<text x="60.8" y="109.5">47k</text>
<text x="78" y="113.9">AUX</text>
<text x="88.3" y="112.4" transform="rotate(-90 88.3 112.4)">VDD</text>
<text x="90.8" y="111.7" transform="rotate(-90 90.8 111.7)">VIN</text>
<text x="93.3" y="112.4" transform="rotate(-90 93.3 112.4)">VCC</text>
<text x="97" y="108.2">MP8008</text>
<text x="99.8" y="113.9">PG</text>
<text x="152" y="108.8">R57</text>
<text x="159.7" y="108.8">4R7</text>
<text x="189.9" y="113.3" transform="rotate(-90 189.9 113.3)">GNDS</text>
<text x="195" y="108.2">TCMT1107</text>
<text x="197.8" y="110.5">U24</text>
<text x="212.6" y="110.2">R64</text>
<text x="212.6" y="112.5">6k2</text>
<text x="25.6" y="117">GND1</text>
<text x="54.9" y="119.6">R46</text>
<text x="55.6" y="114.3">R19</text>
<text x="60.1" y="114.5">24k9/1%</text>
<text x="62.1" y="119.6">10k</text>
<text x="78" y="119">RT</text>
<text x="78" y="116.5">DET</text>
<text x="99.1" y="116.5">T2P</text>
<text x="152" y="117.3">D21</text>
<text x="159.7" y="117.1">BAT41ZFILM</text>
<text x="42.7" y="124.2">GND1</text>
<text x="78" y="124.1">FB</text>
<text x="97.1" y="124.1">COMP</text>
<text x="208.9" y="120.3">GND</text>
<text x="252.3" y="123.6">+12V</text>
<text x="48.6" y="131.7">C75</text>
<text x="78" y="126.6">EN/SYNC</text>
<text x="78" y="129.2">SS</text>
<text x="78" y="131.7">ISENSE</text>
<text x="166.9" y="127.2">4k99</text>
<text x="176.8" y="127.9">R60</text>
<text x="176.8" y="130.4">0R1</text>
<text x="185.7" y="127.9">R44</text>
<text x="185.7" y="130.4">0R1</text>
<text x="255.6" y="130.4">R51</text>
<text x="49.3" y="134.2">220n/50V</text>
<text x="78" y="134.2">RTN</text>
<text x="97.4" y="136.8">GATE</text>
<text x="223.2" y="136.8">R49</text>
<text x="255.6" y="133">10R</text>
<text x="58.4" y="139.3">GNDS</text>
<text x="78" y="139.3">FTY</text>
<text x="78" y="141.9">CLASS</text>
<text x="166.6" y="142.4">GND1</text>
<text x="217.5" y="143.1">R48</text>
<text x="223.3" y="138.7">6k8</text>
<text x="234.1" y="142.7">C78</text>
<text x="43.4" y="145.5">GND1</text>
<text x="195" y="148.8">TCMT1107</text>
<text x="217.4" y="145.7">2k</text>
<text x="231.9" y="145.5">220p/25V</text>
<text x="240.9" y="149.5">R50</text>
<text x="255.6" y="146.9">R52</text>
<text x="255.7" y="149.5">191k</text>
<text x="268.3" y="146.9">C80</text>
<text x="268.4" y="149.5">680p</text>
<text x="88.3" y="153.4" transform="rotate(-90 88.3 153.4)">VSS</text>
<text x="90.8" y="153.4" transform="rotate(-90 90.8 153.4)">GND</text>
<text x="93.3" y="153.4" transform="rotate(-90 93.3 153.4)">NC</text>
<text x="95.9" y="153.4" transform="rotate(-90 95.9 153.4)">PAD</text>
<text x="186.9" y="155.1">GND1</text>
<text x="197.8" y="151.1">U28</text>
<text x="209.8" y="155.8">U29</text>
<text x="240.6" y="151.4">49k9</text>
<text x="255.6" y="155.8">R53</text>
<text x="204.2" y="158.4">TL431DBZ</text>
<text x="228.8" y="158.2">100n/25V</text>
<text x="231.5" y="156">C77</text>
<text x="255.7" y="158.4">49k9</text>
<text x="90.4" y="166.5">GND1</text>
<text x="213.9" y="166">GND</text>
<text x="244.9" y="162.2">GND</text>
<text x="16.5" y="173.6">GNDS</text>
<text x="88.3" y="169.2" transform="rotate(-90 88.3 169.2)">GNDS</text>
<text x="29.4" y="175.5">28R7/1%</text>
<text x="51" y="180">JP5</text>
<text x="51.6" y="182.5">Conn_01x03_Male</text>
<text x="16.5" y="191.4">GNDS</text>
<text x="29.4" y="193.3">41R2/1%</text>
</g>
<g font-size="1.8" fill="#840084">
<text x="197.2" y="25">+PoE</text>
<text x="222.6" y="29.6">+PoE</text>
<text x="231.2" y="29.3">+PoE</text>
<text x="265.7" y="28.8">+PoE</text>
<text x="40.9" y="30.1">+PoE</text>
<text x="197.2" y="33.9">+PoE</text>
<text x="225.1" y="33.9">+PoE</text>
<text x="42.2" y="37.7">+PoE</text>
<text x="124.8" y="40.3">+PoE</text>
<text x="137.5" y="40.3">+PoE</text>
<text x="150.2" y="40.3">+PoE</text>
<text x="162.9" y="40.3">+PoE</text>
<text x="174.3" y="40.3">+PoE</text>
<text x="42.2" y="46.6">+PoE</text>
<text x="164.1" y="47.9">+PoE</text>
<text x="252.4" y="47.9">+PoE</text>
<text x="262.6" y="47.2">+PoE</text>
<text x="275.5" y="45.7">+PoE</text>
<text x="42.2" y="49.1">+PoE</text>
<text x="175.7" y="53.5">+PoE</text>
<text x="243" y="48">+PoE</text>
<text x="42.2" y="58">+PoE</text>
<text x="87.9" y="55.5">+PoE</text>
<text x="138.7" y="55.5">+PoE</text>
<text x="151.4" y="55.5">+PoE</text>
<text x="170.5" y="59.9">+PoE</text>
<text x="42.2" y="60.6">+PoE</text>
<text x="42.2" y="69.5">+PoE</text>
<text x="69.4" y="67.3">1 +PoE</text>
<text x="86.7" y="70.7">+PoE</text>
<text x="179.4" y="68.2">+PoE</text>
<text x="42.2" y="72">+PoE</text>
<text x="63.8" y="77.7">+PoE</text>
<text x="95.6" y="77.1">+PoE</text>
<text x="110.8" y="75.8">+PoE</text>
<text x="192.1" y="72">+PoE</text>
<text x="89.2" y="88.5">+PoE</text>
<text x="185.7" y="85.3">+PoE</text>
<text x="30.9" y="94.9">+PoE</text>
<text x="42.3" y="91.1">+PoE</text>
<text x="190.9" y="94.9">+PoE</text>
<text x="237.2" y="93">+PoE</text>
<text x="247.3" y="93">+PoE</text>
<text x="257.5" y="93">+PoE</text>
<text x="267.6" y="93">+PoE</text>
<text x="275.9" y="93">+PoE</text>
<text x="42.2" y="101.8">+PoE</text>
<text x="105.7" y="99.9">+PoE</text>
<text x="167.9" y="106.3">+PoE</text>
<text x="30.3" y="108.8">+PoE</text>
<text x="61.3" y="112.6">+PoE</text>
<text x="160.3" y="113.9">+PoE</text>
<text x="160.3" y="111.4">+PoE</text>
<text x="197.2" y="112.6">+PoE</text>
<text x="61.3" y="117.7">+PoE</text>
<text x="211.8" y="114.5">+PoE</text>
<text x="63.8" y="122.8">+PoE</text>
<text x="164.7" y="123.4">R58 +PoE</text>
<text x="48.7" y="136.8">+PoE</text>
<text x="176.9" y="133">+PoE</text>
<text x="185.8" y="133">+PoE</text>
<text x="255.7" y="135.5">+PoE</text>
<text x="222.6" y="142.5">+PoE</text>
<text x="217.6" y="148.2">+PoE</text>
<text x="99.4" y="155.2">+PoE</text>
<text x="197.2" y="153.3">+PoE</text>
<text x="234" y="150.9">+PoE</text>
<text x="240.3" y="155.2">+PoE</text>
<text x="255.7" y="152">+PoE</text>
<text x="268.4" y="152">+PoE</text>
<text x="208.6" y="160.3">+PoE</text>
<text x="231.4" y="160.4">+PoE</text>
<text x="255.7" y="160.9">+PoE</text>
<text x="28.9" y="171.7">R42 +PoE</text>
<text x="51.2" y="185">+PoE</text>
<text x="28.9" y="189.5">R66 +PoE</text>
</g>
<text font-size="1.8" fill="#000084" x="15.1" y="32.6">{PoE}</text>
<g font-size="1.8" fill="#0f0f0f">
<text x="29.6" y="35.3">VC1</text>
<text x="173" y="35.3">N1B</text>
<text x="182.9" y="35.3">N1A</text>
<text x="29.6" y="46.7">VC2</text>
<text x="139.7" y="48">POE_12V</text>
<text x="166.6" y="48">V_{REG}</text>
<text x="182.9" y="45.4">N1B</text>
<text x="29.6" y="58.1">VC3</text>
<text x="186.7" y="63.2">N1B</text>
<text x="29.6" y="69.6">VC4</text>
<text x="171.4" y="79.7">N1A</text>
<text x="184.1" y="92.4">DEN</text>
<text x="91.2" y="100">POE_12V</text>
<text x="40.4" y="107.7">POE_12V</text>
<text x="94" y="103.8">POE_V_{CC}</text>
<text x="68.6" y="110.2">DEN</text>
<text x="103.6" y="113">5 POE_EN</text>
<text x="141" y="111.5">POE_GATE</text>
<text x="66" y="125.4">POE_EN</text>
<text x="106.5" y="122.9">COMP</text>
<text x="152.4" y="124.2">ISENSE</text>
<text x="64.8" y="130.5">ISENSE</text>
<text x="105.9" y="135.6">POE_GATE</text>
<text x="66" y="140.7">CLASS</text>
<text x="185.4" y="139.4">COMP</text>
<text x="35.6" y="181.3">CLASS</text>
</g>
<g font-size="1.8" fill="#a90000">
<text x="192.5" y="35.6">5</text>
<text x="205.2" y="41.9">6</text>
<text x="192.5" y="45.7">3</text>
<text x="192.5" y="48.3">2</text>
<text x="204.8" y="52.1">10</text>
<text x="192.5" y="58.4">1</text>
<text x="192.5" y="61">4</text>
<text x="77" y="67.3">2</text>
<text x="69.4" y="72.4">4</text>
<text x="77" y="72.4">3</text>
<text x="40.9" y="94.7" transform="rotate(-90 40.9 94.7)">3</text>
<text x="33.8" y="99.6">1</text>
<text x="192.5" y="99.1">4</text>
<text x="205.2" y="99.1">1</text>
<text x="40.9" y="102.3" transform="rotate(-90 40.9 102.3)">2</text>
<text x="87.4" y="107.4" transform="rotate(-90 87.4 107.4)">3</text>
<text x="89.9" y="107.4" transform="rotate(-90 89.9 107.4)">8</text>
<text x="92.5" y="107.4" transform="rotate(-90 92.5 107.4)">7</text>
<text x="175" y="106.2" transform="rotate(-90 175 106.2)">5</text>
<text x="192.5" y="104.1">3</text>
<text x="205.2" y="104.1">2</text>
<text x="75.7" y="113">1</text>
<text x="168.4" y="109.2">4</text>
<text x="175" y="113.8" transform="rotate(-90 175 113.8)">1</text>
<text x="75.2" y="118.1">10</text>
<text x="75.7" y="115.6">2</text>
<text x="103.2" y="115.6">27</text>
<text x="75.2" y="123.2">12</text>
<text x="103.2" y="123.2">11</text>
<text x="75.2" y="128.3">18</text>
<text x="75.2" y="130.8">19</text>
<text x="75.2" y="133.3">20</text>
<text x="103.6" y="135.9">6</text>
<text x="75.2" y="138.4">25</text>
<text x="75.2" y="141">26</text>
<text x="192.5" y="139.7">4</text>
<text x="205.2" y="139.7">1</text>
<text x="192.5" y="144.8">3</text>
<text x="205.2" y="144.8">2</text>
<text x="89.9" y="155.7" transform="rotate(-90 89.9 155.7)">9</text>
<text x="92.5" y="155.7" transform="rotate(-90 92.5 155.7)">4</text>
<text x="87.4" y="156.2" transform="rotate(-90 87.4 156.2)">23</text>
<text x="95" y="156.2" transform="rotate(-90 95 156.2)">29</text>
<text x="49.8" y="177.3" transform="rotate(-90 49.8 177.3)">1</text>
<text x="45.2" y="183.4">2</text>
<text x="49.8" y="187.4" transform="rotate(-90 49.8 187.4)">3</text>
</g>
<text font-size="1.8" fill="#725600" x="216.3" y="99.9">DC_IN_F</text>
<text font-size="1.8" fill="#009600" x="75.2" y="125.7">13</text>
</svg>
